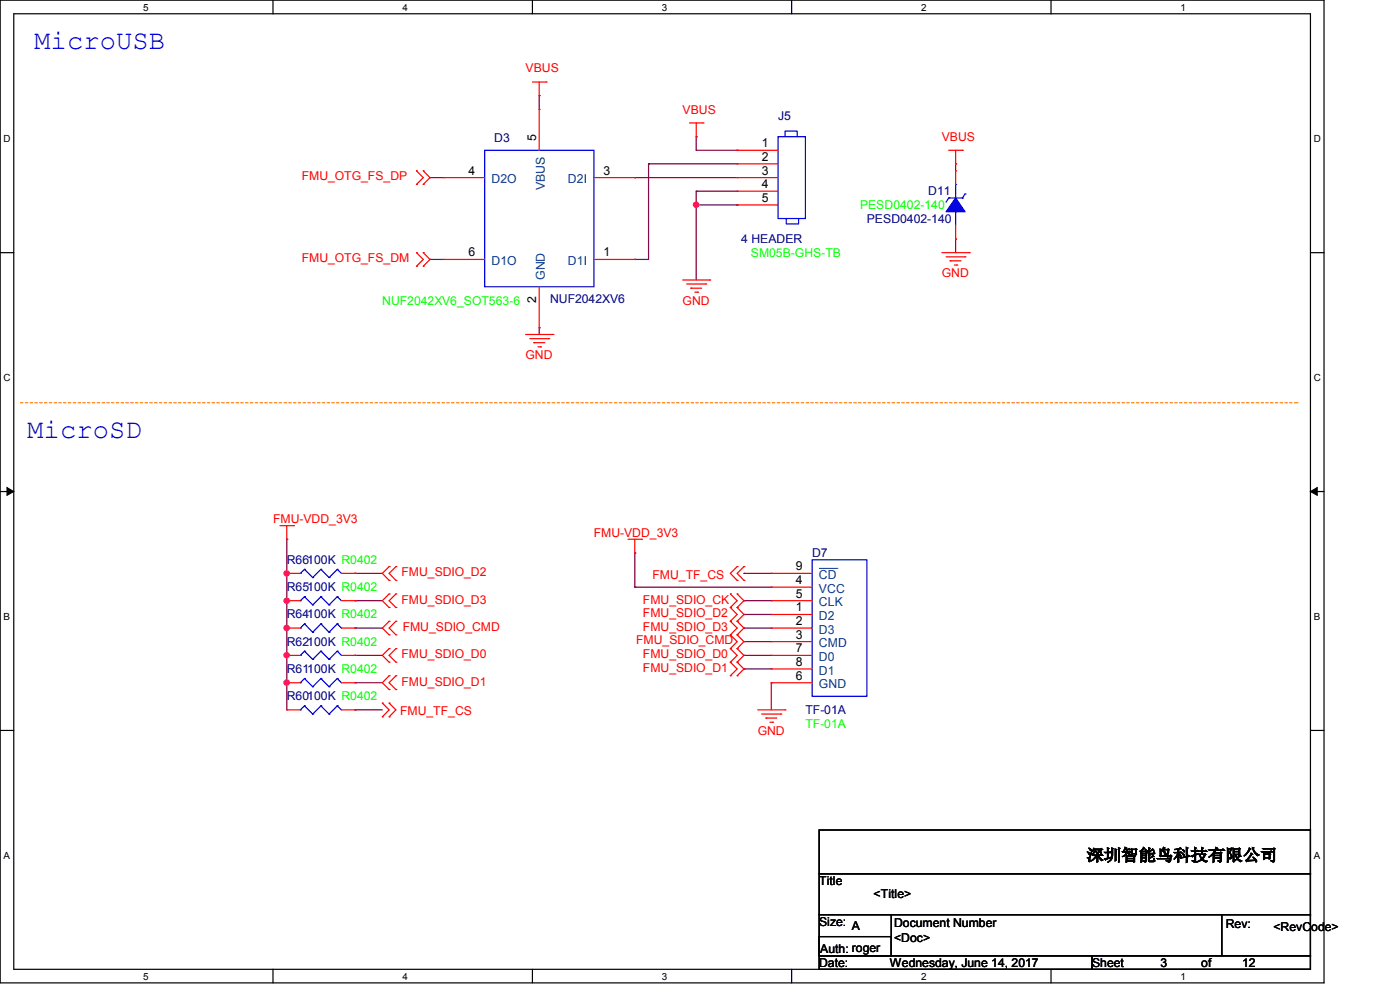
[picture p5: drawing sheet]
<svg xmlns="http://www.w3.org/2000/svg" width="297mm" height="210mm" viewBox="0 0 297 210" stroke-linecap="round" stroke-linejoin="round" font-family="sans-serif">
<path d="M0 0h280.9v208.5h-280.9zM2.9 2.9h275.1v202.7h-275.1z" fill="none" stroke="#000" stroke-width=".25"/>
<g fill="#fff">
<path d="M30.4 .3h1.1v2.4h-1.1z"/>
<path d="M30.4 205.9h1.1v2.3h-1.1z"/>
</g>
<path d="M57.9 0v2.9M57.9 205.6v2.9" fill="none" stroke="#000" stroke-width=".25"/>
<g fill="#fff">
<path d="M85.4 .3h1.1v2.4h-1.1z"/>
<path d="M85.4 205.9h1.1v2.3h-1.1z"/>
</g>
<path d="M112.9 0v2.9M112.9 205.6v2.9" fill="none" stroke="#000" stroke-width=".25"/>
<g fill="#fff">
<path d="M140.4 .3h1.2v2.4h-1.2z"/>
<path d="M140.4 205.9h1.2v2.3h-1.2z"/>
</g>
<path d="M167.9 0v2.9M167.9 205.6v2.9" fill="none" stroke="#000" stroke-width=".25"/>
<g fill="#fff">
<path d="M195.4 .3h1.2v2.4h-1.2z"/>
<path d="M195.4 205.9h1.2v2.3h-1.2z"/>
</g>
<path d="M223 0v2.9M223 205.6v2.9" fill="none" stroke="#000" stroke-width=".25"/>
<g fill="#fff">
<path d="M250.4 .3h1.2v2.4h-1.2z"/>
<path d="M250.4 205.9h1.2v2.3h-1.2z"/>
<path d="M.8 28.2h1.4v2.4h-1.4z"/>
<path d="M278.7 28.2h1.5v2.4h-1.5z"/>
<path d="M.8 78.9h1.4v2.3h-1.4z"/>
<path d="M278.7 78.9h1.5v2.3h-1.5z"/>
</g>
<path d="M0 53.6h2.9M278 53.6h2.9" fill="none" stroke="#000" stroke-width=".25"/>
<g fill="#fff">
<path d="M.8 129.6h1.3v2.3h-1.3z"/>
<path d="M278.7 129.6h1.4v2.3h-1.4z"/>
</g>
<path d="M0 104.3h2.9M278 104.3h2.9" fill="none" stroke="#000" stroke-width=".25"/>
<path d="M1.5 103.4l1.4 .9-1.4 .8zM278 104.3l1.4-.9v1.7z" fill="#000" stroke="#000" stroke-width=".21"/>
<g fill="#fff">
<path d="M.8 180.3h1.3v2.3h-1.3z"/>
<path d="M278.7 180.3h1.4v2.3h-1.4z"/>
</g>
<path d="M0 154.9h2.9M278 154.9h2.9M173.8 176.1h104.2v9.2h-104.2zM173.8 185.3h104.2v8.7h-104.2zM173.8 194h15.3v8.7h-15.3zM173.8 198.7h15.3v4h-15.3zM189.1 194h70.1v8.7h-70.1zM259.2 194h18.8v8.7h-18.8zM173.8 202.7h57.9v2.9h-57.9zM231.7 202.7h46.3v2.9h-46.3z" fill="none" stroke="#000" stroke-width=".25"/>
<path d="M4.4 85.4h270.7M275.1 85.4h.1" fill="none" stroke="#ff8000" stroke-width=".25" stroke-dasharray=".5 .5"/>
<g fill="none" stroke="#800040" stroke-width=".25">
<path d="M91.2 37.7h.1M91.2 37.7h2.9M114.4 20.3h.1M114.4 20.3v2.9M134.7 37.7h.1M134.7 37.7h21.7M137.6 34.8h.1M137.6 34.8v20.2h-2.9M137.6 34.8h18.8M147.7 29h.1M147.7 29v2.9h8.7M156.4 31.9h.1"/>
<path d="M202.7 34.8h.1M202.7 34.8v1.4M91.2 55h.1M91.2 55h2.9M134.7 55h.1M147.7 43.5h.1M147.7 40.6h.1M147.7 40.6v18.8M147.7 43.5h8.7M147.7 40.6h8.7M156.4 43.5h.1M202.7 50.7h.1"/>
<path d="M202.7 50.7v2.9M114.4 69.5h.1M114.4 69.5v1.5M60.8 114.4h.1M60.8 114.4v36.2M134.7 117.3h.1M134.7 117.3v7.2M60.8 139h.1M60.8 121.6h.1M60.8 127.4h.1M60.8 133.2h.1M75.3 121.6h.1"/>
<path d="M75.3 127.4h.1M75.3 133.2h.1M75.3 139h.1M75.3 127.4h5.8M75.3 139h5.8M75.3 133.2h5.8M75.3 121.6h5.8M134.7 124.5h.1M134.7 124.5h28.9M157.8 127.4h.1M157.8 139h.1M157.8 136.1h.1"/>
<path d="M157.8 133.2h.1M157.8 130.3h.1M157.8 121.6h.1M157.8 127.4h5.8M157.8 139h5.8M157.8 136.1h5.8M157.8 133.2h5.8M157.8 130.3h5.8M157.8 121.6h5.8M60.8 144.8h.1M75.3 144.8h.1M75.3 150.6h.1"/>
<path d="M75.3 144.8h5.8M75.3 150.6h5.8M157.8 141.9h.1M157.8 141.9h5.8M163.6 144.8h.1M163.6 144.8v5.8"/>
</g>
<g fill="#f0f" stroke="#f0f" stroke-width=".25">
<circle cx="147.7" cy="43.4" r=".56"/>
<circle cx="60.8" cy="144.8" r=".56"/>
<circle cx="60.8" cy="139" r=".56"/>
<circle cx="60.8" cy="121.6" r=".56"/>
<circle cx="60.8" cy="127.4" r=".56"/>
<circle cx="60.8" cy="133.2" r=".57"/>
</g>
<g fill="none" stroke="#f00" stroke-width=".25">
<path d="M112.9 17.4h3M114.4 17.4v2.9M115.9 17.4h.1M88.3 36.2h.1M88.3 39.1h.1M88.3 36.2l1.5 1.5-1.5 1.4M89.8 39.1h.1M89.8 36.2h.1M89.8 36.2l1.4 1.5-1.4 1.4M94.1 37.7h.1M94.1 37.7h8.7M114.4 20.3h.1"/>
<path d="M114.4 23.2h.1M114.4 23.2v8.7M126 37.7h8.7M134.7 37.7h.1M146.3 26.1h2.8M147.7 29h.1M147.7 26.1v2.9M149.1 26.1h.1M156.4 31.9h.1M156.4 34.8h.1M156.4 37.7h.1M156.4 31.9h8.7"/>
<path d="M156.4 37.7h8.7M156.4 34.8h8.7M201.3 31.9h2.9M202.7 34.8h.1M202.7 36.2h.1M202.7 31.9v2.9M202.7 36.2v2.9M204.2 31.9h.1M88.3 53.6h.1M88.3 56.5h.1M88.3 53.6l1.5 1.4-1.5 1.5M89.8 56.5h.1"/>
<path d="M89.8 53.6h.1M89.8 53.6l1.4 1.4-1.4 1.5M94.1 55h.1M94.1 55h8.7M126 55h8.7M134.7 55h.1M144.8 59.4h5.8M150.6 59.4h.1M156.4 40.6h.1M156.4 43.5h.1M156.4 40.6h8.7M156.4 43.5h8.7"/>
<path d="M199.8 53.6h5.8M200.7 54.5h4M201.5 55.3h.1M201.5 55.3h2.4M202.4 56.2h.6M202.7 50.7h.1M202.7 47.8v2.9M203 56.2h.1M204.7 54.5h.1M205.6 53.6h.1M111.5 71h5.8M112.4 71.8h4"/>
<path d="M113.2 72.7h.1M113.2 72.7h2.4M114.1 73.6h.6M114.4 69.5h.1M114.4 60.8v8.7M114.7 73.6h.1M116.4 71.8h.1M117.3 71h.1M145.7 60.2h4M146.6 61.1h.1M146.6 61.1h2.2M147.4 62h.6"/>
<path d="M148 62h.1M149.7 60.2h.1M59.4 111.5h2.9M60.8 114.4h.1M60.8 111.5v2.9M62.3 111.5h.1M133.2 114.4h2.9M134.7 117.3h.1M134.7 114.4v2.9M136.1 114.4h.1M60.8 121.6h.1M60.8 127.4h.1"/>
<path d="M60.8 133.2h.1M60.8 139h.1M60.8 121.6h2.9M60.8 127.4h2.9M60.8 133.2h2.9M60.8 139h2.9M72.4 121.6h2.9M72.4 127.4h2.9M72.4 133.2h2.9M72.4 139h2.9M75.3 121.6h.1M75.3 127.4h.1"/>
<path d="M75.3 133.2h.1M75.3 139h.1M82.5 128.9h.1M82.5 126h.1M82.5 123.1h.1M82.5 120.2h.1M82.5 137.6h.1M82.5 134.7h.1M82.5 131.8h.1M82.5 126l-1.4 1.4 1.4 1.5M82.5 120.2l-1.4 1.4 1.4 1.5M82.5 137.6l-1.4 1.4 1.4 1.5"/>
<path d="M82.5 131.8l-1.4 1.4 1.4 1.5M84 126h.1M84 128.9h.1M84 120.2h.1M84 123.1h.1M84 137.6h.1M84 131.8h.1M84 134.7h.1M84 126l-1.5 1.4 1.5 1.5M84 120.2l-1.5 1.4 1.5 1.5M84 137.6l-1.5 1.4 1.5 1.5M84 131.8l-1.5 1.4 1.5 1.5"/>
<path d="M154.9 126h.1M154.9 128.9h.1M154.9 131.8h.1M154.9 134.7h.1M154.9 137.6h.1M154.9 126l1.5 1.4-1.5 1.5M154.9 128.9l1.5 1.4-1.5 1.5M154.9 131.8l1.5 1.4-1.5 1.5M154.9 134.7l1.5 1.4-1.5 1.5M154.9 137.6l1.5 1.4-1.5 1.5M156.4 128.9h.1M156.4 126h.1"/>
<path d="M156.4 131.8h.1M156.4 134.7h.1M156.4 137.6h.1M156.4 120.2h.1M156.4 123.1h.1M156.4 126l1.4 1.4-1.4 1.5M156.4 128.9l1.4 1.4-1.4 1.5M156.4 131.8l1.4 1.4-1.4 1.5M156.4 134.7l1.4 1.4-1.4 1.5M156.4 137.6l1.4 1.4-1.4 1.5M156.4 120.2l-1.5 1.4 1.5 1.5M157.8 120.2h.1"/>
<path d="M157.8 123.1h.1M157.8 120.2l-1.4 1.4 1.4 1.5M163.6 124.5h.1M163.6 127.4h.1M163.6 130.3h.1M163.6 133.2h.1M163.6 136.1h.1M163.6 139h.1M163.6 121.6h.1M163.6 121.6h8.7M163.6 124.5h8.7M163.6 127.4h8.7"/>
<path d="M163.6 130.3h8.7M163.6 133.2h8.7M163.6 136.1h8.7M163.6 139h8.7M60.8 150.6h.1M60.8 144.8h.1M60.8 150.6h2.9M60.8 144.8h2.9M72.4 150.6h2.9M72.4 144.8h2.9M75.3 150.6h.1M75.3 144.8h.1"/>
<path d="M81.1 149.1h.1M81.1 152.1h.1M81.1 149.1l1.4 1.5-1.4 1.5M82.5 140.5h.1M82.5 146.3h.1M82.5 143.3h.1M82.5 149.1h.1M82.5 152.1h.1M82.5 143.3l-1.4 1.5 1.4 1.5M82.5 149.1l1.5 1.5-1.5 1.5M84 140.5h.1M84 143.3h.1"/>
<path d="M84 146.3h.1M84 143.3l-1.5 1.5 1.5 1.5M154.9 140.5h.1M154.9 143.3h.1M154.9 140.5l1.5 1.4-1.5 1.4M156.4 140.5h.1M156.4 143.3h.1M156.4 140.5l1.4 1.4-1.4 1.4M160.7 150.6h5.8M161.6 151.5h4.1M162.5 152.3h.1M162.5 152.3h2.3"/>
<path d="M163.3 153.2h.6M163.6 141.9h.1M163.6 144.8h.1M163.6 144.8h8.7M163.6 141.9h8.7M163.9 153.2h.1M165.7 151.5h.1M166.5 150.6h.1"/>
</g>
<g fill="none" stroke="#00f" stroke-width=".25">
<path d="M102.8 31.9h23.2v28.9h-23.2zM165.1 29h5.8v17.4h-5.8zM166.5 29v-1.2h2.6v1.2M202.7 39.1h.1M202.7 39.1v2.9M166.8 46.4v1.1h2.6v-1.1M201.3 42h.1M201.3 42l-.6 .9M201.3 42h2.9M202.7 44.9h.1M202.7 44.9v2.9M204.2 42h.1"/>
<path d="M204.7 41.1h.1M204.7 41.1l-.5 .9M172.3 118.7h11.6v29h-11.6zM63.7 121.6h.1M63.7 127.4h.1M63.7 133.2h.1M63.7 139h.1M64.6 120.8h.1M64.6 126.6h.1M64.6 132.3h.1M64.6 138.1h.1M64.6 120.8l1.7 1.7"/>
<path d="M64.6 120.8l-.9 .8M64.6 126.6l1.7 1.7M64.6 126.6l-.9 .8M64.6 132.3l1.7 1.8M64.6 132.3l-.9 .9M64.6 138.1l1.7 1.8M64.6 138.1l-.9 .9M66.3 122.5h.1M66.3 128.3h.1M66.3 134.1h.1M66.3 139.9h.1M68.1 120.8h.1"/>
<path d="M68.1 126.6h.1M68.1 132.3h.1M68.1 138.1h.1M68.1 120.8l1.7 1.7M68.1 120.8l-1.8 1.7M68.1 126.6l1.7 1.7M68.1 126.6l-1.8 1.7M68.1 132.3l1.7 1.8M68.1 132.3l-1.8 1.8M68.1 138.1l1.7 1.8M68.1 138.1l-1.8 1.8M69.8 122.5h.1"/>
<path d="M69.8 128.3h.1M69.8 134.1h.1M69.8 139.9h.1M71.5 120.8h.1M71.5 126.6h.1M71.5 132.3h.1M71.5 138.1h.1M71.5 120.8l.9 .8M71.5 120.8l-1.7 1.7M71.5 126.6l.9 .8M71.5 126.6l-1.7 1.7M71.5 132.3l.9 .9"/>
<path d="M71.5 132.3l-1.7 1.8M71.5 138.1l.9 .9M71.5 138.1l-1.7 1.8M63.7 150.6h.1M63.7 144.8h.1M64.6 149.7h.1M64.6 143.9h.1M64.6 149.7l1.7 1.8M64.6 149.7l-.9 .9M64.6 143.9l1.7 1.8M64.6 143.9l-.9 .9M66.3 151.5h.1"/>
<path d="M66.3 145.7h.1M68.1 149.7h.1M68.1 143.9h.1M68.1 149.7l1.7 1.8M68.1 149.7l-1.8 1.8M68.1 143.9l1.7 1.8M68.1 143.9l-1.8 1.8M69.8 151.5h.1M69.8 145.7h.1M71.5 149.7h.1M71.5 143.9h.1M71.5 149.7l.9 .9"/>
<path d="M71.5 149.7l-1.7 1.8M71.5 143.9l.9 .9M71.5 143.9l-1.7 1.8"/>
</g>
<path d="M202.7 42l2 2.9h-4z" fill-rule="evenodd" fill="#00f" stroke="#00f" stroke-width=".25"/>
<path d="M173.7 120.6h3.9M177.6 120.6h.1" fill="none" stroke="#004080" stroke-width=".21"/>
<g font-size="5.8" fill="#00f">
<text x="7.3" y="10.4">MicroUSB</text>
<text x="5.8" y="93">MicroSD</text>
</g>
<text font-size="3.5" x="230.5" y="182.6">深圳智能鸟科技有限公司</text>
<g font-size="2.6" fill="#f00">
<text x="111.5" y="15.4">VBUS</text>
<text x="144.8" y="24.1">VBUS</text>
<text x="199.8" y="29.8">VBUS</text>
<text x="64" y="38.3">FMU_OTG_FS_DP</text>
<text x="64" y="55.6">FMU_OTG_FS_DM</text>
<text x="199.8" y="58.8">GND</text>
<text x="144.8" y="64.6">GND</text>
<text x="111.5" y="76.2">GND</text>
<text x="58" y="111">FMU-VDD_3V3</text>
<text x="126" y="113.8">FMU-VDD_3V3</text>
<text x="85.2" y="122.2">FMU_SDIO_D2</text>
<text x="138.4" y="122.8">FMU_TF_CS</text>
<text x="85.2" y="128">FMU_SDIO_D3</text>
<text x="136.4" y="128">FMU_SDIO_CK</text>
<text x="136.4" y="130.9">FMU_SDIO_D2</text>
<text x="85.4" y="133.8">FMU_SDIO_CMD</text>
<text x="135" y="136.7">FMU_SDIO_CMD</text>
<text x="136.4" y="133.8">FMU_SDIO_D3</text>
<text x="85.2" y="139.6">FMU_SDIO_D0</text>
<text x="136.4" y="139.6">FMU_SDIO_D0</text>
<text x="136.4" y="142.5">FMU_SDIO_D1</text>
<text x="85.2" y="145.4">FMU_SDIO_D1</text>
<text x="84.9" y="151.8">FMU_TF_CS</text>
<text x="160.7" y="155.8">GND</text>
</g>
<g font-size="2.6">
<text x="113.7" y="29.8" transform="rotate(-90 113.7 29.8)">5</text>
<text x="161.6" y="31.2">1</text>
<text x="161.6" y="34.1">2</text>
<text x="99.4" y="37">4</text>
<text x="128" y="37">3</text>
<text x="161.6" y="37">3</text>
<text x="161.6" y="39.9">4</text>
<text x="161.6" y="42.8">5</text>
<text x="99.4" y="54.4">6</text>
<text x="128" y="54.4">1</text>
<text x="113.7" y="64.3" transform="rotate(-90 113.7 64.3)">2</text>
<text x="168.8" y="123.9">4</text>
<text x="168.8" y="121">9</text>
<text x="168.8" y="126.8">5</text>
<text x="168.8" y="129.7">1</text>
<text x="168.8" y="132.6">2</text>
<text x="168.8" y="135.5">3</text>
<text x="168.8" y="138.4">7</text>
<text x="168.8" y="141.3">8</text>
<text x="168.8" y="144.2">6</text>
<text x="173.8" y="187.7">Title</text>
<text x="185.3" y="190.6">&lt;Title&gt;</text>
<text x="173.8" y="196.3">Size:</text>
<text x="180.7" y="197.2">A</text>
<text x="189.7" y="196.6">Document Number</text>
<text x="260" y="196.9">Rev:</text>
<text x="270.2" y="197.5">&lt;RevCode&gt;</text>
<text x="174" y="202.1">Auth: roger</text>
<text x="189.7" y="199.8">&lt;Doc&gt;</text>
<text x="173.8" y="205.1">Date:</text>
<text x="188.8" y="205.1">Wednesday, June 14, 2017</text>
<text x="231.7" y="205.1">Sheet</text>
<text x="246.2" y="205.1">3</text>
<text x="254.8" y="205.1">of</text>
<text x="263.5" y="205.1">12</text>
</g>
<g font-size="2.6" fill="#000080">
<text x="165.1" y="25.5">J5</text>
<text x="104.9" y="30.1">D3</text>
<text x="196.9" y="41.4">D11</text>
<text x="183.9" y="47.2">PESD0402-140</text>
<text x="157.3" y="51.6">4 HEADER</text>
<text x="116.7" y="64.3">NUF2042XV6</text>
<text x="60.8" y="119.6">R66100K R0402</text>
<text x="172.3" y="118.2">D7</text>
<text x="60.8" y="125.4">R65100K R0402</text>
<text x="60.8" y="131.2">R64100K R0402</text>
<text x="60.8" y="137">R62100K R0402</text>
<text x="60.8" y="142.8">R61100K R0402</text>
<text x="60.8" y="148.6">R60100K R0402</text>
<text x="170.9" y="151.5">TF-01A</text>
</g>
<g font-size="2.6" fill="#004080">
<text x="104.3" y="38.9">D2O</text>
<text x="115.6" y="40.4" transform="rotate(-90 115.6 40.4)">VBUS</text>
<text x="120.5" y="38.9">D2I</text>
<text x="104.3" y="56.2">D1O</text>
<text x="115.6" y="59.4" transform="rotate(-90 115.6 59.4)">GND</text>
<text x="120.5" y="56.2">D1I</text>
<text x="173.7" y="125.7">VCC</text>
<text x="173.7" y="122.8">CD</text>
<text x="173.7" y="128.6">CLK</text>
<text x="173.7" y="131.5">D2</text>
<text x="173.7" y="134.4">D3</text>
<text x="173.7" y="137.3">CMD</text>
<text x="173.7" y="140.2">D0</text>
<text x="173.7" y="143.1">D1</text>
<text x="173.7" y="146">GND</text>
</g>
<g font-size="2.6" fill="#0f0">
<text x="182.5" y="44.3">PESD0402-140</text>
<text x="159.3" y="54.5">SM05B-GHS-TB</text>
<text x="81.1" y="64.6">NUF2042XV6_SOT563-6</text>
<text x="170.9" y="154.4">TF-01A</text>
</g>
<g font-size="2.1">
<text x="30.4" y="2.2">5</text>
<text x="85.4" y="2.2">4</text>
<text x="140.4" y="2.2">3</text>
<text x="195.4" y="2.2">2</text>
<text x="250.5" y="2.2">1</text>
<text x=".8" y="30.1">D</text>
<text x="278.7" y="30.1">D</text>
<text x=".8" y="80.8">C</text>
<text x="278.7" y="80.8">C</text>
<text x=".8" y="131.5">B</text>
<text x="278.7" y="131.5">B</text>
<text x=".8" y="182.2">A</text>
<text x="278.7" y="182.2">A</text>
<text x="30.4" y="207.8">5</text>
<text x="85.4" y="207.8">4</text>
<text x="140.4" y="207.8">3</text>
<text x="195.4" y="207.8">2</text>
<text x="250.5" y="207.8">1</text>
</g>
</svg>
